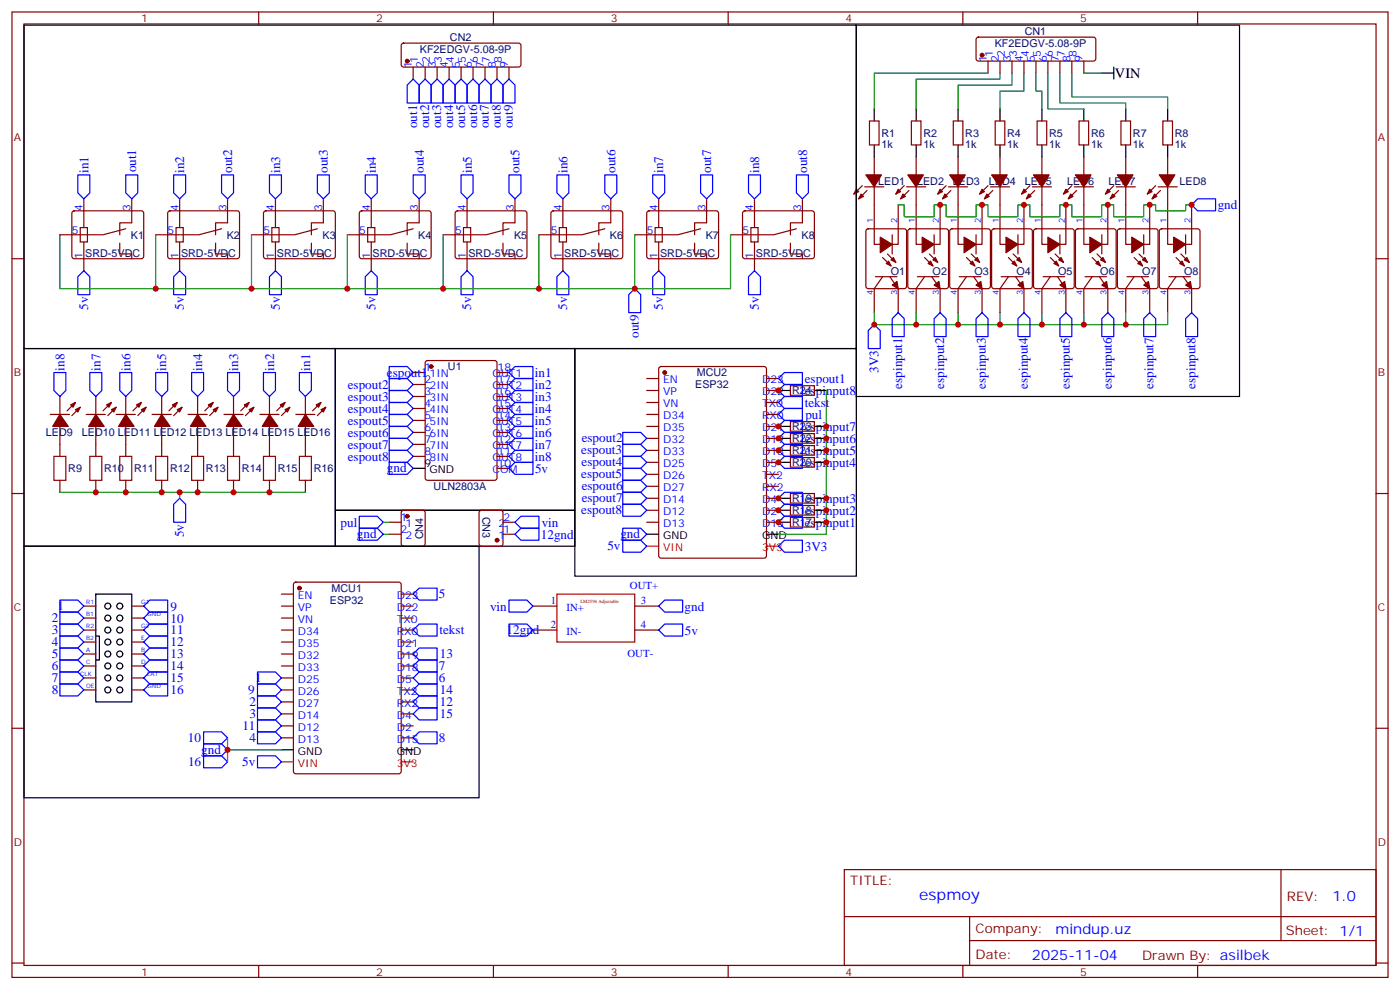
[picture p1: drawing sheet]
<svg xmlns="http://www.w3.org/2000/svg" width="412mm" height="292mm" viewBox="0 0 412 292" stroke-linecap="round" stroke-linejoin="round" font-family="sans-serif">
<g fill="none" stroke="#870000" stroke-width=".35">
<path d="M3.5 3.5h405.4v284.4h-405.4zM7.1 7.1h398.2v277.2h-398.2zM76.2 3.5v3.6M118.4 12.9l.5-.2h33.9l.5 .2 .2 .5v5.7l-.3 .4-.4 .3h-33.9l-.5-.3-.2-.4v-5.7zM121.7 19.8v3.5M125.2 19.8v3.5M128.8 19.8v3.5M132.3 19.8v3.5M135.8 19.8v3.5M139.3 19.8v3.5M142.9 19.8v3.5M145.3 3.5v3.6"/>
<path d="M146.4 19.8v3.5M149.9 19.8v3.5M214.5 3.5v3.6M283.6 3.5v3.6M287.7 11.1l.5-.2h33.9l.5 .2 .2 .5v5.7l-.2 .5-.5 .2h-33.9l-.5-.2-.2-.5v-5.7zM291 18v3.5M294.6 18v3.5M298.1 18v3.5M301.6 18v3.5M305.2 18v3.5M308.7 18v3.5M312.2 18v3.5"/>
<path d="M315.7 18v3.5M319.3 18v3.5M352.8 3.5v3.6M256.1 35.6h2.8v7.1h-2.8zM268.5 35.6h2.8v7.1h-2.8zM280.8 35.6h2.8v7.1h-2.8zM293.2 35.6h2.8v7.1h-2.8zM305.5 35.6h2.8v7.1h-2.8zM317.9 35.6h2.8v7.1h-2.8zM330.2 35.6h2.8v7.1h-2.8zM342.5 35.6h2.9v7.1h-2.9zM24.7 58.6v8.4"/>
<path d="M38.8 58.6v7h-3.5v3.5M52.9 58.6v8.4M67 58.6v7h-3.5v3.5M81.1 58.6v8.4M95.2 58.6v7h-3.5v3.5M109.4 58.6v8.4M123.5 58.6v7h-3.6v3.5M137.6 58.6v8.4M151.7 58.6v7h-3.5v3.5M165.8 58.6v8.4M179.9 58.6v7h-3.5v3.5M194 58.6v8.4"/>
<path d="M208.1 58.6v7h-3.5v3.5M222.2 58.6v8.4M236.4 58.6v7h-3.6v3.5M254 54.7l-2.5 2.5M254.7 55h5.6M255.4 56.1l-2.5 2.5M257.5 55v17h7.1v-11.7M257.5 46.2v5.3M266.3 54.7l-2.4 2.5M267.1 55h5.6M267.8 56.1l-2.5 2.5M269.9 55v17h7v-11.7"/>
<path d="M269.9 46.2v5.3M278.7 54.7l-2.5 2.5M279.4 55h5.6M280.1 56.1l-2.5 2.5M282.2 55v17h7.1v-11.7M282.2 46.2v5.3M291 54.7l-2.4 2.5M291.7 55h5.7M292.5 56.1l-2.5 2.5M294.6 55v17h7v-11.7M294.6 46.2v5.3M303.4 54.7l-2.5 2.5"/>
<path d="M304.1 55h5.6M304.8 56.1l-2.5 2.5M306.9 55v17h7.1v-11.7M306.9 46.2v5.3M315.7 54.7l-2.4 2.5M316.4 55h5.7M317.1 56.1l-2.4 2.5M319.3 55v17h7v-11.7M319.3 46.2v5.3M328.1 54.7l-2.5 2.5M328.8 55h5.6M329.5 56.1l-2.5 2.5"/>
<path d="M331.6 55v17h7.1v-11.7M331.6 46.2v5.3M340.4 54.7l-2.4 2.5M341.1 55h5.7M341.8 56.1l-2.4 2.5M344 55v17h7v-11.7M344 46.2v5.3M3.5 76.2h3.6M21.4 62.3l.5-.2h20l.4 .7v13l-.7 .4-20-.1-.4-.6v-12.7zM23.6 67h2.2v4.3h-2.2zM24.7 71.3v8.4M35.3 71.6v3.2h3.5v1.4"/>
<path d="M37 67.4l-6.7 1.7h-12.7M49.6 62.3l.5-.2h20l.5 .7-.1 13-.7 .4-20-.1-.4-.6v-12.7zM51.9 67h2.1v4.3h-2.1zM52.9 71.3v8.4M63.5 71.6v3.2h3.5v1.4M65.3 67.4l-6.7 1.7h-12.7M77.8 62.3l.5-.2h20l.5 .7-.1 13-.6 .4-20.1-.1-.4-.6v-12.7zM80.1 67h2.1v4.3h-2.1zM81.1 71.3v8.4M91.7 71.6v3.2h3.5v1.4M93.5 67.4l-6.7 1.7h-12.7M106.1 62.3l.4-.2h20.1l.4 .7-.1 13-.6 .4-20-.1-.5-.6v-12.7z"/>
<path d="M108.3 67h2.1v4.3h-2.1zM109.4 71.3v8.4M119.9 71.6v3.2h3.6v1.4M121.7 67.4l-6.7 1.7h-12.7M134.3 62.3l.5-.2h20l.4 .7v13l-.7 .4-20-.1-.4-.6v-12.7zM136.5 67h2.1v4.3h-2.1zM137.6 71.3v8.4M148.2 71.6v3.2h3.5v1.4M149.9 67.4l-6.7 1.7h-12.7M162.5 62.3l.5-.2h20l.4 .7v13l-.7 .4-20-.1-.4-.6v-12.7zM164.7 67h2.2v4.3h-2.2zM165.8 71.3v8.4"/>
<path d="M176.4 71.6v3.2h3.5v1.4M178.2 67.4l-6.8 1.7h-12.7M190.7 62.3l.5-.2h20l.5 .7-.1 13-.6 .4-20.1-.1-.4-.6v-12.7zM193 67h2.1v4.3h-2.1zM194 71.3v8.4M204.6 71.6v3.2h3.5v1.4M206.4 67.4l-6.7 1.7h-12.7M219 62.3l.4-.2h20.1l.4 .7-.1 13-.6 .4-20-.1-.5-.6v-12.7zM221.2 67h2.1v4.3h-2.1zM222.2 71.3v8.4M232.8 71.6v3.2h3.6v1.4M234.6 67.4l-6.7 1.7h-12.7"/>
<path d="M255.3 67.6l.5-.2h10.5l.7 .4 .1 16.5-.5 .7h-10.8l-.7-.4v-16.5zM260 75.8l2.5 2.5M261.4 74.8l2.5 2.5M262.8 69.1v5.7M267.6 67.6l.5-.2h10.6l.6 .4 .1 16.5-.5 .7h-10.8l-.6-.4-.1-16.5zM272.3 75.8l2.5 2.5M273.8 74.8l2.4 2.5M275.2 69.1v5.7M280 67.6l.5-.2h10.5l.7 .4v16.5l-.4 .7h-10.8l-.7-.4v-16.5zM284.7 75.8l2.5 2.5M286.1 74.8l2.5 2.5M287.5 69.1v5.7"/>
<path d="M292.3 67.6l.5-.2h10.6l.6 .4 .1 16.5-.5 .7h-10.8l-.6-.4-.1-16.5zM297 75.8l2.5 2.5M298.4 74.8l2.5 2.5M299.9 69.1v5.7M304.7 67.6l.5-.2h10.5l.7 .4v16.5l-.4 .7h-10.8l-.7-.4-.1-16.5zM309.4 75.8l2.5 2.5M310.8 74.8l2.5 2.5M312.2 69.1v5.7M317 67.6l.5-.2h10.6l.6 .4 .1 16.5-.5 .7h-10.8l-.7-.4v-16.5zM321.7 75.8l2.5 2.5M323.1 74.8l2.5 2.5M324.6 69.1v5.7"/>
<path d="M329.4 67.6l.4-.2h10.6l.7 .4v16.5l-.4 .7h-10.9l-.6-.4-.1-16.5zM334.1 75.8l2.4 2.5M335.5 74.8l2.5 2.5M336.9 69.1v5.7M341.7 67.6l.5-.2h10.6l.6 .4 .1 16.5-.5 .7h-10.8l-.7-.4v-16.5zM346.4 75.8l2.5 2.5M347.8 74.8l2.5 2.5M349.2 69.1v5.7M405.3 76.2h3.6M257.9 81.5h6.3M260 81.5l-2.5 3.5v7.1M262.1 81.5l2.5 3.5v7.1"/>
<path d="M270.2 81.5h6.4M272.3 81.5l-2.4 3.5v7.1M274.5 81.5l2.4 3.5v7.1M282.6 81.5h6.3M284.7 81.5l-2.5 3.5v7.1M286.8 81.5l2.5 3.5v7.1M294.9 81.5h6.4M297 81.5l-2.4 3.5v7.1M299.2 81.5l2.4 3.5v7.1M307.3 81.5h6.3M309.4 81.5l-2.5 3.5v7.1M311.5 81.5l2.5 3.5v7.1"/>
<path d="M319.6 81.5h6.4M321.7 81.5l-2.4 3.5v7.1M323.8 81.5l2.5 3.5v7.1M332 81.5h6.3M334.1 81.5l-2.5 3.5v7.1M336.2 81.5l2.5 3.5v7.1M344.3 81.5h6.4M346.4 81.5l-2.4 3.5v7.1M348.5 81.5l2.5 3.5v7.1M17.6 116.8v5.3M22.2 118.5l-2.4 2.5M23.6 119.9l-2.4 2.5"/>
<path d="M28.2 116.8v5.3M32.8 118.5l-2.5 2.5M34.2 119.9l-2.5 2.5M37 116.8v5.3M41.6 118.5l-2.4 2.5M43 119.9l-2.4 2.5M47.6 116.8v5.3M52.2 118.5l-2.5 2.5M53.6 119.9l-2.4 2.5M58.2 116.8v5.3M62.8 118.5l-2.5 2.5M64.2 119.9l-2.5 2.5"/>
<path d="M68.8 116.8v5.3M73.4 118.5l-2.5 2.5M74.8 119.9l-2.5 2.5M79.4 116.8v5.3M84 118.5l-2.5 2.5M85.4 119.9l-2.5 2.5M90 116.8v5.3M94.5 118.5l-2.4 2.5M96 119.9l-2.5 2.5M121.7 109.7h3.5M121.7 113.2h3.5M121.7 116.8h3.5"/>
<path d="M125.5 106.4l.4-.2h19.8l.6 .4 .1 34.2-.5 .6-20 .1-.6-.5-.1-34.1zM146.4 109.7h3.5M146.4 113.2h3.5M146.4 116.8h3.5M190.5 111.5h3.5M190.5 115h3.5M190.5 118.5h3.5M194.3 108.2l.4-.2h30.4l.6 .4 .1 55.3-.5 .6-30.6 .1-.6-.5-.1-55.2zM225.8 111.5h3.5M225.8 115h3.5M225.8 118.5h3.5M232.8 113.6h7.1v2.8h-7.1z"/>
<path d="M14.8 122.1h5.7M17.6 125.6v8.8M25.4 122.1h5.6M28.2 125.6v8.8M34.2 122.1h5.7M37 125.6v8.8M44.8 122.1h5.6M47.6 125.6v8.8M55.4 122.1h5.6M58.2 125.6v8.8M66 122.1h5.6M68.8 125.6v8.8"/>
<path d="M76.6 122.1h5.6M79.4 125.6v8.8M87.1 122.1h5.7M90 125.6v8.8M121.7 120.3h3.5M121.7 123.8h3.5M121.7 127.4h3.5M121.7 130.9h3.5M121.7 134.4h3.5M146.4 120.3h3.5M146.4 123.8h3.5M146.4 127.4h3.5"/>
<path d="M146.4 130.9h3.5M146.4 134.4h3.5M146.4 137.9h3.5M190.5 122.1h3.5M190.5 125.6h3.5M190.5 129.1h3.5M190.5 132.6h3.5M190.5 136.2h3.5M190.5 139.7h3.5M225.8 122.1h3.5M225.8 125.6h3.5M225.8 129.1h3.5"/>
<path d="M225.8 132.6h3.5M225.8 136.2h3.5M225.8 139.7h3.5M232.8 134.8h7.1v2.8h-7.1zM232.8 131.2h7.1v2.9h-7.1zM232.8 127.7h7.1v2.8h-7.1zM232.8 124.2h7.1v2.8h-7.1zM3.5 145.3h3.6M17.6 141.5v3.5M28.2 141.5v3.5M37 141.5v3.5M47.6 141.5v3.5"/>
<path d="M58.2 141.5v3.5M68.8 141.5v3.5M79.4 141.5v3.5M90 141.5v3.5M114.7 157.3h3.5M114.7 153.8h3.5M118.4 150.5l.5-.2h5.6l.7 .4v9.5l-.4 .6-5.9 .1-.7-.5v-9.4zM141.3 150.5l.5-.2h5.7l.6 .4 .1 9.5-.5 .6-5.9 .1-.6-.5-.1-9.4zM148.2 157.3h3.5M148.2 153.8h3.5M190.5 153.8h3.5M190.5 143.2h3.5"/>
<path d="M190.5 146.8h3.5M190.5 150.3h3.5M225.8 153.8h3.5M225.8 143.2h3.5M225.8 146.8h3.5M225.8 150.3h3.5M232.8 152.4h7.1v2.8h-7.1zM232.8 148.9h7.1v2.8h-7.1zM232.8 145.3h7.1v2.9h-7.1zM405.3 145.3h3.6M24.7 178.5h3.5M38.8 178.5h3.5"/>
<path d="M82.9 175h3.5M82.9 178.5h3.5M86.7 171.7l.4-.3h30.4l.6 .5 .1 55.3-.5 .6-30.6 .1-.6-.5-.1-55.2zM118.2 175h3.5M118.2 178.5h3.5M157 178.5h7M187 178.5h7M24.7 182h3.5M24.7 185.6h3.5M24.7 189.1h3.5M24.7 192.6h3.5M24.7 196.1h3.5"/>
<path d="M24.7 199.7h3.5M38.8 182h3.5M38.8 185.6h3.5M38.8 189.1h3.5M38.8 192.6h3.5M38.8 196.1h3.5M38.8 199.7h3.5M82.9 182h3.5M82.9 185.6h3.5M82.9 189.1h3.5M82.9 192.6h3.5M82.9 196.1h3.5"/>
<path d="M82.9 199.7h3.5M118.2 182h3.5M118.2 185.6h3.5M118.2 189.1h3.5M118.2 192.6h3.5M118.2 196.1h3.5M118.2 199.7h3.5M157 185.6h7M187 185.6h7M3.5 214.5h3.6M24.7 203.2h3.5M38.8 203.2h3.5"/>
<path d="M82.9 203.2h3.5M82.9 206.7h3.5M82.9 210.3h3.5M82.9 213.8h3.5M82.9 217.3h3.5M118.2 203.2h3.5M118.2 206.7h3.5M118.2 210.3h3.5M118.2 213.8h3.5M118.2 217.3h3.5M405.3 214.5h3.6M248.7 256.1h156.6v28.2h-156.6z"/>
<path d="M377.3 256.1v20.9M248.7 270h156.5M285.6 277h119.6M285.6 270v14.1M3.5 283.6h3.6M76.2 284.3v3.6M145.3 284.3v3.6M214.5 284.3v3.6M283.6 284.3v3.6M352.8 284.3v3.6M405.3 283.6h3.6"/>
</g>
<g fill="#870000" stroke="#870000" stroke-width=".35">
<path d="M90 122.1l2.4 3.5h-4.6z"/>
<path d="M94.5 120.7l1.5-.8-.8 1.5z"/>
<path d="M93.1 119.2l1.4-.7-.7 1.4z"/>
<path d="M79.4 122.1l2.4 3.5h-4.5z"/>
<path d="M84 120.7l1.4-.8-.7 1.5z"/>
<path d="M82.5 119.2l1.5-.7-.7 1.4z"/>
<path d="M68.8 122.1l2.5 3.5h-4.6z"/>
<path d="M73.4 120.7l1.4-.8-.7 1.5z"/>
<path d="M72 119.2l1.4-.7-.7 1.4z"/>
<path d="M58.2 122.1l2.5 3.5h-4.6z"/>
<path d="M62.8 120.7l1.4-.8-.7 1.5z"/>
<path d="M61.4 119.2l1.4-.7-.7 1.4z"/>
<path d="M47.6 122.1l2.5 3.5h-4.6z"/>
<path d="M52.2 120.7l1.4-.8-.7 1.5z"/>
<path d="M50.8 119.2l1.4-.7-.7 1.4z"/>
<path d="M37 122.1l2.5 3.5h-4.6z"/>
<path d="M41.6 120.7l1.4-.8-.7 1.5z"/>
<path d="M40.2 119.2l1.4-.7-.7 1.4z"/>
<path d="M28.2 122.1l2.5 3.5h-4.6z"/>
<path d="M32.8 120.7l1.4-.8-.7 1.5z"/>
<path d="M31.4 119.2l1.4-.7-.7 1.4z"/>
<path d="M17.6 122.1l2.5 3.5h-4.6z"/>
<path d="M22.2 120.7l1.4-.8-.7 1.5z"/>
<path d="M20.8 119.2l1.4-.7-.7 1.4z"/>
<path d="M262.8 84l1.4-1.1 .4 2.1z"/>
<path d="M262.5 76.6l.7-.8 .7 1.5z"/>
<path d="M261.1 77.6l.7-.7 .7 1.4z"/>
<path d="M259.3 69.9l3.5 2.1-3.5 2.4z"/>
<path d="M275.2 84l1.4-1.1 .3 2.1z"/>
<path d="M274.8 76.6l.7-.8 .7 1.5z"/>
<path d="M274.1 76.9l.7 1.4-1.4-.7z"/>
<path d="M271.6 69.9l3.6 2.1-3.6 2.4z"/>
<path d="M287.5 84l1.4-1.1 .4 2.1z"/>
<path d="M287.2 76.6l.7-.8 .7 1.5z"/>
<path d="M285.8 77.6l.7-.7 .7 1.4z"/>
<path d="M284 69.9l3.5 2.1-3.5 2.4z"/>
<path d="M299.9 84l1.4-1.1 .3 2.1z"/>
<path d="M300.2 75.8l.7 1.5-1.4-.7z"/>
<path d="M298.1 77.6l.7-.7 .7 1.4z"/>
<path d="M296.3 69.9l3.6 2.1-3.6 2.4z"/>
<path d="M312.2 84l1.4-1.1 .4 2.1z"/>
<path d="M311.9 76.6l.7-.8 .7 1.5z"/>
<path d="M310.4 77.6l.7-.7 .8 1.4z"/>
<path d="M308.7 69.9l3.5 2.1-3.5 2.4z"/>
<path d="M324.6 84l1.4-1.1 .3 2.1z"/>
<path d="M324.2 76.6l.7-.8 .7 1.5z"/>
<path d="M322.8 77.6l.7-.7 .7 1.4z"/>
<path d="M321 69.9l3.6 2.1-3.6 2.4z"/>
<path d="M336.9 84l1.4-1.1 .4 2.1z"/>
<path d="M336.5 76.6l.8-.8 .7 1.5z"/>
<path d="M335.1 77.6l.7-.7 .7 1.4z"/>
<path d="M333.4 69.9l3.5 2.1-3.5 2.4z"/>
<path d="M349.2 84l1.5-1.1 .3 2.1z"/>
<path d="M348.9 76.6l.7-.8 .7 1.5z"/>
<path d="M347.5 77.6l.7-.7 .7 1.4z"/>
<path d="M345.7 69.9l3.5 2.1-3.5 2.4z"/>
<path d="M255.1 51.5h4.5l-2.1 3.5z"/>
<path d="M252.2 55.7l.7 .7-1.4 .8z"/>
<path d="M253.6 57.2l.8 .7-1.5 .7z"/>
<path d="M329.1 51.5h4.6l-2.1 3.5z"/>
<path d="M326.3 55.7l.7 .7-1.4 .8z"/>
<path d="M327.7 57.2l.7 .7-1.4 .7z"/>
<path d="M316.8 51.5h4.6l-2.1 3.5z"/>
<path d="M314 55.7l.7 .7-1.4 .8z"/>
<path d="M315.4 57.2l.7 .7-1.4 .7z"/>
<path d="M304.4 51.5h4.6l-2.1 3.5z"/>
<path d="M301.6 55.7l.7 .7-1.4 .8z"/>
<path d="M303 57.2l.7 .7-1.4 .7z"/>
<path d="M292.1 51.5h4.6l-2.1 3.5z"/>
<path d="M289.3 55.7l.7 .7-1.4 .8z"/>
<path d="M290.7 57.2l.7 .7-1.4 .7z"/>
<path d="M279.8 51.5h4.5l-2.1 3.5z"/>
<path d="M276.9 55.7l.7 .7-1.4 .8z"/>
<path d="M278.3 57.2l.7 .7-1.4 .7z"/>
<path d="M267.4 51.5h4.6l-2.1 3.5z"/>
<path d="M264.6 55.7l.7 .7-1.4 .8z"/>
<path d="M266 57.2l.7 .7-1.4 .7z"/>
<path d="M341.5 51.5h4.6l-2.1 3.5z"/>
<path d="M338.7 55.7l.7 .7-1.4 .8z"/>
<path d="M340.1 57.2l.7 .7-1.4 .7z"/>
<circle cx="127" cy="107.9" r=".53"/>
<circle cx="119.9" cy="18" r=".53"/>
<circle cx="289.3" cy="16.2" r=".53"/>
<circle cx="146.4" cy="159.1" r=".53"/>
<circle cx="119.9" cy="152" r=".53"/>
<circle cx="88.2" cy="173.2" r=".53"/>
<circle cx="195.8" cy="109.7" r=".53"/>
</g>
<g fill="none" stroke="#000" stroke-width=".35">
<path d="M7.1 7.4h245.1v95.3h-245.1zM252.2 7.4h112.9v109.4h-112.9zM328.1 19.8v3.5M257.5 32.1v3.5M269.9 32.1v3.5M282.2 32.1v3.5M294.6 32.1v3.5M306.9 32.1v3.5M319.3 32.1v3.5M324.6 21.5h3.5M331.6 32.1v3.5M344 32.1v3.5"/>
<path d="M257.5 42.7v3.5M269.9 42.7v3.5M282.2 42.7v3.5M294.6 42.7v3.5M306.9 42.7v3.5M319.3 42.7v3.5M331.6 42.7v3.5M344 42.7v3.5M7.1 102.7h91.7v58.2h-91.7zM98.8 102.7h70.5v47.6h-70.5zM169.3 102.7h82.9v67h-82.9zM229.3 115h3.5"/>
<path d="M239.9 115h3.5M121.7 137.9h3.5M229.3 136.2h3.5M229.3 132.6h3.5M229.3 129.1h3.5M229.3 125.6h3.5M239.9 136.2h3.5M239.9 132.6h3.5M239.9 129.1h3.5M239.9 125.6h3.5M98.8 150.3h70.5v10.6h-70.5zM190.5 157.3h3.5"/>
<path d="M225.8 157.3h3.5M229.3 153.8h3.5M229.3 150.3h3.5M229.3 146.8h3.5M239.9 153.8h3.5M239.9 150.3h3.5M239.9 146.8h3.5M7.1 160.9h134v74h-134zM28.2 175h10.6v31.7h-10.6zM28.2 187.3h1.1v7.1h-1.1M82.9 220.8h3.5M118.2 220.8h3.5"/>
<circle cx="31.8" cy="178.5" r=".88"/>
<circle cx="35.3" cy="178.5" r=".88"/>
<circle cx="31.8" cy="192.6" r=".88"/>
<circle cx="31.8" cy="182" r=".88"/>
<circle cx="31.8" cy="185.6" r=".88"/>
<circle cx="31.8" cy="189.1" r=".88"/>
<circle cx="31.8" cy="196.1" r=".88"/>
<circle cx="31.8" cy="199.7" r=".88"/>
<circle cx="35.3" cy="182" r=".88"/>
<circle cx="35.3" cy="192.6" r=".88"/>
<circle cx="35.3" cy="196.1" r=".88"/>
<circle cx="35.3" cy="185.6" r=".88"/>
<circle cx="35.3" cy="189.1" r=".88"/>
<circle cx="35.3" cy="199.7" r=".88"/>
<circle cx="31.8" cy="203.2" r=".88"/>
<circle cx="35.3" cy="203.2" r=".88"/>
</g>
<g fill="none" stroke="#00f" stroke-width=".35">
<path d="M119.9 25l1.8-1.7 1.8 1.7v5.3h-3.6zM125.2 23.3l1.8 1.7v5.3h-3.5v-5.3zM127 25l1.8-1.7 1.7 1.7v5.3h-3.5zM130.5 25l1.8-1.7 1.8 1.7v5.3h-3.6zM134.1 25l1.7-1.7 1.8 1.7v5.3h-3.5zM137.6 25l1.7-1.7 1.8 1.7v5.3h-3.5zM141.1 25l1.8-1.7 1.7 1.7v5.3h-3.5zM144.6 25l1.8-1.7 1.8 1.7v5.3h-3.6zM148.2 25l1.7-1.7 1.8 1.7v5.3h-3.5zM22.9 51.5h3.6v5.3l-1.8 1.8-1.8-1.8zM37 51.5h3.6v5.3l-1.8 1.8-1.8-1.8zM51.2 51.5h3.5v5.3l-1.8 1.8-1.7-1.8z"/>
<path d="M65.3 51.5h3.5v5.3l-1.8 1.8-1.7-1.8zM79.4 51.5h3.5v5.3l-1.8 1.8-1.7-1.8zM93.5 51.5h3.5v5.3l-1.8 1.8-1.7-1.8zM107.6 51.5h3.5v5.3l-1.7 1.8-1.8-1.8zM121.7 51.5h3.5v5.3l-1.7 1.8-1.8-1.8zM135.8 51.5h3.5v5.3l-1.7 1.8-1.8-1.8zM149.9 51.5h3.6v5.3l-1.8 1.8-1.8-1.8zM164 51.5h3.6v5.3l-1.8 1.8-1.8-1.8zM178.2 51.5h3.5v5.3l-1.8 1.8-1.7-1.8zM192.3 51.5h3.5v5.3l-1.8 1.8-1.7-1.8zM206.4 51.5h3.5v5.3l-1.8 1.8-1.7-1.8zM220.5 51.5h3.5v5.3l-1.8 1.8-1.7-1.8z"/>
<path d="M234.6 51.5h3.5v5.3l-1.7 1.8-1.8-1.8zM24.7 79.7l1.8 1.8v5.3h-3.6v-5.3zM52.9 79.7l1.8 1.8v5.3h-3.5v-5.3zM81.1 79.7l1.8 1.8v5.3h-3.5v-5.3zM109.4 79.7l1.7 1.8v5.3h-3.5v-5.3zM137.6 79.7l1.7 1.8v5.3h-3.5v-5.3zM165.8 79.7l1.8 1.8v5.3h-3.6v-5.3zM222.2 79.7l1.8 1.8v5.3h-3.5v-5.3zM351 60.3l1.8-1.7h5.3v3.5h-5.3zM187 85l1.7 1.8v5.3h-3.5v-5.3zM192.3 81.5l1.7-1.8 1.8 1.8v5.3h-3.5zM255.8 97.4l1.7-1.8 1.8 1.8v5.3h-3.5z"/>
<path d="M264.6 92.1l1.7 1.7v5.3h-3.5v-5.3zM275.2 93.8l1.7-1.7 1.8 1.7v5.3h-3.5zM289.3 92.1l1.7 1.7v5.3h-3.5v-5.3zM299.9 93.8l1.7-1.7 1.8 1.7v5.3h-3.5zM314 92.1l1.7 1.7v5.3h-3.5v-5.3zM326.3 92.1l1.8 1.7v5.3h-3.5v-5.3zM338.7 92.1l1.7 1.7v5.3h-3.5v-5.3zM351 92.1l1.8 1.7v5.3h-3.6v-5.3zM15.9 109.7h3.5v5.3l-1.8 1.8-1.7-1.8zM26.5 109.7h3.5v5.3l-1.8 1.8-1.7-1.8zM35.3 109.7h3.5v5.3l-1.8 1.8-1.7-1.8zM45.9 109.7h3.5v5.3l-1.8 1.8-1.7-1.8z"/>
<path d="M56.4 109.7h3.6v5.3l-1.8 1.8-1.8-1.8zM67 109.7h3.6v5.3l-1.8 1.8-1.8-1.8zM77.6 109.7h3.5v5.3l-1.7 1.8-1.8-1.8zM88.2 109.7h3.5v5.3l-1.7 1.8-1.8-1.8zM114.7 108h5.2l1.8 1.7-1.8 1.8h-5.2zM114.7 111.5h5.2l1.8 1.7-1.8 1.8h-5.2zM114.7 115h5.2l1.8 1.8-1.8 1.7h-5.2zM114.7 118.5h5.2l1.8 1.8-1.8 1.8h-5.2zM149.9 109.7l1.8-1.7h5.3v3.5h-5.3zM149.9 113.2l1.8-1.7h5.3v3.5h-5.3zM149.9 116.8l1.8-1.8h5.3v3.5h-5.3zM229.3 111.5l1.8-1.8h5.3v3.5h-5.3z"/>
<path d="M229.3 115l1.8-1.8h5.3v3.6h-5.3zM229.3 118.5l1.8-1.7h5.3v3.5h-5.3zM114.7 122.1h5.2l1.8 1.7-1.8 1.8h-5.2zM114.7 125.6h5.2l1.8 1.8-1.8 1.7h-5.2zM114.7 129.1h5.2l1.8 1.8-1.8 1.7h-5.2zM114.7 132.6h5.2l1.8 1.8-1.8 1.8h-5.2zM114.7 136.2h5.2l1.8 1.7-1.8 1.8h-5.2zM149.9 120.3l1.8-1.8h5.3v3.6h-5.3zM149.9 123.8l1.8-1.7h5.3v3.5h-5.3zM149.9 127.4l1.8-1.8h5.3v3.5h-5.3zM149.9 130.9l1.8-1.8h5.3v3.5h-5.3zM149.9 134.4l1.8-1.8h5.3v3.6h-5.3z"/>
<path d="M149.9 137.9l1.8-1.7h5.3v3.5h-5.3zM183.4 127.4h5.3l1.8 1.7-1.8 1.8h-5.3zM183.4 130.9h5.3l1.8 1.7-1.8 1.8h-5.3zM183.4 134.4h5.3l1.8 1.8-1.8 1.7h-5.3zM183.4 137.9h5.3l1.8 1.8-1.8 1.8h-5.3zM229.3 136.2l1.8-1.8h5.3v3.5h-5.3zM229.3 132.6l1.8-1.7h5.3v3.5h-5.3zM229.3 129.1l1.8-1.7h5.3v3.5h-5.3zM229.3 125.6l1.8-1.8h5.3v3.6h-5.3zM229.3 122.1l1.8-1.8h5.3v3.5h-5.3zM52.9 146.8l1.8 1.7v5.3h-3.5v-5.3zM105.8 152h5.3l1.8 1.8-1.8 1.8h-5.3z"/>
<path d="M105.8 155.6h5.3l1.8 1.7-1.8 1.8h-5.3zM151.7 157.3l1.8-1.7h5.2v3.5h-5.2zM151.7 153.8l1.8-1.8h5.2v3.6h-5.2zM183.4 145h5.3l1.8 1.8-1.8 1.7h-5.3zM183.4 141.5h5.3l1.8 1.7-1.8 1.8h-5.3zM183.4 148.5h5.3l1.8 1.8-1.8 1.7h-5.3zM183.4 155.6h5.3l1.8 1.7-1.8 1.8h-5.3zM183.4 159.1h5.3l1.8 1.8-1.8 1.7h-5.3zM229.3 153.8l1.8-1.8h5.3v3.6h-5.3zM229.3 150.3l1.8-1.8h5.3v3.5h-5.3zM229.3 146.8l1.8-1.8h5.3v3.5h-5.3zM17.6 176.7h5.3l1.8 1.8-1.8 1.8h-5.3z"/>
<path d="M42.3 178.5l1.8-1.8h5.3v3.6h-5.3zM121.7 175l1.8-1.8h5.3v3.5h-5.3zM149.9 176.7h5.3l1.8 1.8-1.8 1.8h-5.3zM194 178.5l1.8-1.8h5.3v3.6h-5.3zM229.3 160.9l1.8-1.8h5.3v3.5h-5.3zM17.6 180.3h5.3l1.8 1.7-1.8 1.8h-5.3zM17.6 183.8h5.3l1.8 1.8-1.8 1.7h-5.3zM17.6 187.3h5.3l1.8 1.8-1.8 1.8h-5.3zM17.6 190.9h5.3l1.8 1.7-1.8 1.8h-5.3zM17.6 194.4h5.3l1.8 1.7-1.8 1.8h-5.3zM17.6 197.9h5.3l1.8 1.8-1.8 1.7h-5.3zM42.3 182l1.8-1.7h5.3v3.5h-5.3z"/>
<path d="M42.3 185.6l1.8-1.8h5.3v3.5h-5.3zM42.3 189.1l1.8-1.8h5.3v3.6h-5.3zM42.3 192.6l1.8-1.7h5.3v3.5h-5.3zM42.3 196.1l1.8-1.7h5.3v3.5h-5.3zM42.3 199.7l1.8-1.8h5.3v3.5h-5.3zM75.8 197.9h5.3l1.8 1.8-1.8 1.7h-5.3zM121.7 199.7l1.8-1.8h5.3v3.5h-5.3zM121.7 196.1l1.8-1.7h5.3v3.5h-5.3zM121.7 192.6l1.8-1.7h5.3v3.5h-5.3zM121.7 185.6l1.8-1.8h5.3v3.5h-5.3zM149.9 183.8h5.3l1.8 1.8-1.8 1.7h-5.3zM195.8 183.8h5.3v3.5h-5.3l-1.8-1.7z"/>
<path d="M17.6 201.4h5.3l1.8 1.8-1.8 1.8h-5.3zM42.3 203.2l1.8-1.8h5.3v3.6h-5.3zM60 215.5h5.3l1.7 1.8-1.7 1.8h-5.3zM60 219.1h5.3l1.7 1.7-1.7 1.8h-5.3zM75.8 205h5.3l1.8 1.7-1.8 1.8h-5.3zM75.8 208.5h5.3l1.8 1.8-1.8 1.7h-5.3zM75.8 215.5h5.3l1.8 1.8-1.8 1.8h-5.3zM75.8 201.4h5.3l1.8 1.8-1.8 1.8h-5.3zM75.8 212h5.3l1.8 1.8-1.8 1.7h-5.3zM121.7 217.3l1.8-1.8h5.3v3.6h-5.3zM121.7 206.7l1.8-1.7h5.3v3.5h-5.3zM121.7 203.2l1.8-1.8h5.3v3.6h-5.3z"/>
<path d="M121.7 210.3l1.8-1.8h5.3v3.5h-5.3zM60 222.6h5.3l1.7 1.8-1.7 1.7h-5.3zM75.8 222.6h5.3l1.8 1.8-1.8 1.7h-5.3z"/>
</g>
<g fill="none" stroke="#008700" stroke-width=".35">
<path d="M291 21.5h-33.5v10.6M294.6 21.5v1.8h-24.7v8.8M298.1 21.5v3.5h-15.9v7.1M301.6 21.5v5.3h-7v5.3M305.2 21.5v5.3h1.7v5.3M308.7 21.5v10.6h10.6M312.2 21.5v8.8h19.4v1.8M315.7 21.5v7.1h28.3v3.5M319.3 21.5h5.3M17.6 69.1v15.9h28.3v-15.9M74.1 69.1v15.9h-28.2M102.3 69.1v15.9h-28.2"/>
<path d="M130.5 69.1v15.9h-28.2M158.7 69.1v15.9M187 69.1v15.9h-56.5M215.2 69.1v15.9h-28.2M264.6 60.3h1.7v3.6h8.9v-3.6h3.5v3.6h8.8v-3.6h3.5v3.6h8.9v-3.6h3.5v3.6h8.8v-3.6h3.5v3.6h8.9v-3.6h3.5v3.6h8.8v-3.6h3.5v1.8h8.8v-1.8h1.8M257.5 92.1v3.5h12.4v-3.5M282.2 92.1v3.5h-12.3M294.6 92.1v3.5M306.9 92.1v3.5M319.3 92.1v3.5M331.6 92.1v3.5M344 92.1v3.5h-61.8"/>
<path d="M243.4 115v42.3h-14.1M17.6 145h72.4M52.9 145v1.8M112.9 153.8h1.8M112.9 157.3h1.8M67 217.3v3.5h15.9M67 220.8v3.6"/>
</g>
<path d="M15.9 134.4h3.5v7.1h-3.5zM26.5 134.4h3.5v7.1h-3.5zM35.3 134.4h3.5v7.1h-3.5zM45.9 134.4h3.5v7.1h-3.5zM56.4 134.4h3.6v7.1h-3.6zM67 134.4h3.6v7.1h-3.6zM77.6 134.4h3.5v7.1h-3.5zM88.2 134.4h3.5v7.1h-3.5zM164 175h23v14.1h-23z" fill="none" stroke="#a10000" stroke-width=".35"/>
<path d="M190.5 160.9h3.5M225.8 160.9h3.5M82.9 224.4h3.5M118.2 224.4h3.5" fill="none" stroke="#f00" stroke-width=".35"/>
<g fill="#c00">
<circle cx="45.9" cy="85" r=".88"/>
<circle cx="74.1" cy="85" r=".88"/>
<circle cx="102.3" cy="85" r=".88"/>
<circle cx="187" cy="85" r=".88"/>
<circle cx="130.5" cy="85" r=".88"/>
<circle cx="158.8" cy="85" r=".88"/>
<circle cx="79.4" cy="145" r=".88"/>
<circle cx="68.8" cy="145" r=".88"/>
<circle cx="58.2" cy="145" r=".88"/>
<circle cx="47.6" cy="145" r=".88"/>
<circle cx="37" cy="145" r=".88"/>
<circle cx="28.2" cy="145" r=".88"/>
<circle cx="52.9" cy="145" r=".88"/>
<circle cx="282.2" cy="95.6" r=".88"/>
<circle cx="331.6" cy="95.6" r=".88"/>
<circle cx="319.3" cy="95.6" r=".88"/>
<circle cx="306.9" cy="95.6" r=".88"/>
<circle cx="294.6" cy="95.6" r=".88"/>
<circle cx="269.9" cy="95.6" r=".88"/>
<circle cx="257.5" cy="95.6" r=".88"/>
<circle cx="338.7" cy="60.3" r=".88"/>
<circle cx="276.9" cy="60.3" r=".88"/>
<circle cx="289.3" cy="60.3" r=".88"/>
<circle cx="301.6" cy="60.3" r=".88"/>
<circle cx="314" cy="60.3" r=".88"/>
<circle cx="326.3" cy="60.3" r=".88"/>
<circle cx="351" cy="60.3" r=".88"/>
<circle cx="67" cy="220.8" r=".88"/>
<circle cx="243.4" cy="150.3" r=".88"/>
<circle cx="243.4" cy="146.8" r=".88"/>
<circle cx="243.4" cy="136.2" r=".88"/>
<circle cx="243.4" cy="132.6" r=".88"/>
<circle cx="243.4" cy="129.1" r=".88"/>
<circle cx="243.4" cy="125.6" r=".88"/>
<circle cx="243.4" cy="153.8" r=".88"/>
<circle cx="229.3" cy="153.8" r=".88"/>
<circle cx="229.3" cy="150.3" r=".88"/>
<circle cx="229.3" cy="146.8" r=".88"/>
<circle cx="229.3" cy="136.2" r=".88"/>
<circle cx="229.3" cy="132.6" r=".88"/>
<circle cx="229.3" cy="129.1" r=".88"/>
<circle cx="229.3" cy="125.6" r=".88"/>
<circle cx="229.3" cy="115" r=".88"/>
</g>
<text font-size="4.6" fill="#00f" x="270.8" y="265.1">espmoy</text>
<text font-size="4.2" x="328.4" y="22.9">VIN</text>
<g font-size="4.2" fill="#00f">
<text x="392.5" y="265.4">1.0</text>
<text x="310.9" y="274.9">mindup.uz</text>
<text x="304" y="282.7">2025-11-04</text>
</g>
<g font-size="3.9" fill="#00f">
<text x="122.9" y="37.7" transform="rotate(-90 122.9 37.7)">out1</text>
<text x="126.4" y="37.7" transform="rotate(-90 126.4 37.7)">out2</text>
<text x="129.9" y="37.7" transform="rotate(-90 129.9 37.7)">out3</text>
<text x="133.5" y="37.7" transform="rotate(-90 133.5 37.7)">out4</text>
<text x="137" y="37.7" transform="rotate(-90 137 37.7)">out5</text>
<text x="140.5" y="37.7" transform="rotate(-90 140.5 37.7)">out6</text>
<text x="144" y="37.7" transform="rotate(-90 144 37.7)">out7</text>
<text x="147.6" y="37.7" transform="rotate(-90 147.6 37.7)">out8</text>
<text x="151.1" y="37.7" transform="rotate(-90 151.1 37.7)">out9</text>
<text x="26.1" y="50.9" transform="rotate(-90 26.1 50.9)">in1</text>
<text x="40.1" y="50.8" transform="rotate(-90 40.1 50.8)">out1</text>
<text x="54.3" y="50.9" transform="rotate(-90 54.3 50.9)">in2</text>
<text x="68.4" y="50.9" transform="rotate(-90 68.4 50.9)">out2</text>
<text x="82.5" y="50.9" transform="rotate(-90 82.5 50.9)">in3</text>
<text x="96.6" y="50.9" transform="rotate(-90 96.6 50.9)">out3</text>
<text x="110.7" y="50.9" transform="rotate(-90 110.7 50.9)">in4</text>
<text x="124.8" y="50.9" transform="rotate(-90 124.8 50.9)">out4</text>
<text x="138.9" y="50.9" transform="rotate(-90 138.9 50.9)">in5</text>
<text x="153.1" y="50.9" transform="rotate(-90 153.1 50.9)">out5</text>
<text x="167.2" y="50.9" transform="rotate(-90 167.2 50.9)">in6</text>
<text x="181.3" y="50.9" transform="rotate(-90 181.3 50.9)">out6</text>
<text x="195.4" y="50.9" transform="rotate(-90 195.4 50.9)">in7</text>
<text x="209.5" y="50.9" transform="rotate(-90 209.5 50.9)">out7</text>
<text x="223.6" y="50.9" transform="rotate(-90 223.6 50.9)">in8</text>
<text x="237.7" y="50.9" transform="rotate(-90 237.7 50.9)">out8</text>
<text x="358.7" y="61.7">gnd</text>
<text x="26" y="91.3" transform="rotate(-90 26 91.3)">5v</text>
<text x="54.2" y="91.3" transform="rotate(-90 54.2 91.3)">5v</text>
<text x="82.4" y="91.3" transform="rotate(-90 82.4 91.3)">5v</text>
<text x="110.6" y="91.3" transform="rotate(-90 110.6 91.3)">5v</text>
<text x="138.8" y="91.3" transform="rotate(-90 138.8 91.3)">5v</text>
<text x="167.1" y="91.3" transform="rotate(-90 167.1 91.3)">5v</text>
<text x="195.3" y="91.3" transform="rotate(-90 195.3 91.3)">5v</text>
<text x="223.5" y="91.3" transform="rotate(-90 223.5 91.3)">5v</text>
<text x="188.1" y="99.5" transform="rotate(-90 188.1 99.5)">out9</text>
<text x="19" y="109.1" transform="rotate(-90 19 109.1)">in8</text>
<text x="29.6" y="109.1" transform="rotate(-90 29.6 109.1)">in7</text>
<text x="38.4" y="109.1" transform="rotate(-90 38.4 109.1)">in6</text>
<text x="49" y="109.1" transform="rotate(-90 49 109.1)">in5</text>
<text x="59.6" y="109.1" transform="rotate(-90 59.6 109.1)">in4</text>
<text x="70.1" y="109.1" transform="rotate(-90 70.1 109.1)">in3</text>
<text x="80.7" y="109.1" transform="rotate(-90 80.7 109.1)">in2</text>
<text x="91.3" y="109.1" transform="rotate(-90 91.3 109.1)">in1</text>
<text x="113.9" y="110.9">espout1</text>
<text x="157.6" y="111.1">in1</text>
<text x="237.1" y="112.8">espout1</text>
<text x="258.7" y="109.8" transform="rotate(-90 258.7 109.8)">3V3</text>
<text x="102.4" y="114.5">espout2</text>
<text x="102.4" y="118">espout3</text>
<text x="157.6" y="114.6">in2</text>
<text x="157.6" y="118.1">in3</text>
<text x="237.1" y="119.7">tekst</text>
<text x="237.1" y="116.4">espinput8</text>
<text x="265.8" y="114.5" transform="rotate(-90 265.8 114.5)">espinput1</text>
<text x="278.1" y="114.5" transform="rotate(-90 278.1 114.5)">espinput2</text>
<text x="290.4" y="114.5" transform="rotate(-90 290.4 114.5)">espinput3</text>
<text x="302.8" y="114.5" transform="rotate(-90 302.8 114.5)">espinput4</text>
<text x="315.1" y="114.5" transform="rotate(-90 315.1 114.5)">espinput5</text>
<text x="327.5" y="114.5" transform="rotate(-90 327.5 114.5)">espinput6</text>
<text x="339.8" y="114.5" transform="rotate(-90 339.8 114.5)">espinput7</text>
<text x="352.2" y="114.5" transform="rotate(-90 352.2 114.5)">espinput8</text>
<text x="102.4" y="121.6">espout4</text>
<text x="102.4" y="125.1">espout5</text>
<text x="157.6" y="121.7">in4</text>
<text x="157.6" y="125.2">in5</text>
<text x="237.2" y="123.3">pul</text>
<text x="102.4" y="128.6">espout6</text>
<text x="157.6" y="128.7">in6</text>
<text x="171.3" y="130.3">espout2</text>
<text x="237.1" y="130.5">espinput6</text>
<text x="237.1" y="127">espinput7</text>
<text x="102.4" y="132.1">espout7</text>
<text x="102.4" y="135.7">espout8</text>
<text x="157.6" y="132.2">in7</text>
<text x="157.6" y="135.8">in8</text>
<text x="171.2" y="133.9">espout3</text>
<text x="171.3" y="137.4">espout4</text>
<text x="237.1" y="137.6">espinput4</text>
<text x="237.1" y="134">espinput5</text>
<text x="113.9" y="139.1">gnd</text>
<text x="157.6" y="139.3">5v</text>
<text x="171.2" y="140.9">espout5</text>
<text x="171.3" y="148">espout7</text>
<text x="171.3" y="144.4">espout6</text>
<text x="237.1" y="148.1">espinput3</text>
<text x="100.3" y="155.1">pul</text>
<text x="159.6" y="155.1">vin</text>
<text x="171.2" y="151.5">espout8</text>
<text x="237.1" y="155.1">espinput1</text>
<text x="237.1" y="151.7">espinput2</text>
<text x="54.2" y="158.3" transform="rotate(-90 54.2 158.3)">5v</text>
<text x="105.1" y="158.6">gnd</text>
<text x="159.3" y="158.7">12gnd</text>
<text x="182.7" y="158.5">gnd</text>
<text x="178.9" y="162">5v</text>
<text x="237.1" y="162.2">3V3</text>
<text x="16.9" y="179.8">1</text>
<text x="50.2" y="179.8">9</text>
<text x="129.3" y="176.2">5</text>
<text x="144.4" y="179.9">vin</text>
<text x="201.7" y="179.9">gnd</text>
<text x="15.3" y="183.3">2</text>
<text x="50.2" y="183.3">10</text>
<text x="15.3" y="186.8">3</text>
<text x="15.3" y="190.4">4</text>
<text x="50.2" y="186.9">11</text>
<text x="50.2" y="190.4">12</text>
<text x="129.5" y="186.8">tekst</text>
<text x="149.2" y="186.8">12gnd</text>
<text x="201.7" y="186.9">5v</text>
<text x="15.3" y="193.9">5</text>
<text x="15.3" y="197.4">6</text>
<text x="50.2" y="193.9">13</text>
<text x="50.2" y="197.4">14</text>
<text x="129.3" y="197.3">7</text>
<text x="129.6" y="193.9">13</text>
<text x="15.3" y="200.9">7</text>
<text x="50.2" y="201">15</text>
<text x="75.1" y="200.9">1</text>
<text x="129.3" y="200.9">6</text>
<text x="15.3" y="204.5">8</text>
<text x="50.2" y="204.5">16</text>
<text x="73.1" y="204.4">9</text>
<text x="73.5" y="208">2</text>
<text x="129.6" y="208">12</text>
<text x="129.6" y="204.5">14</text>
<text x="71.4" y="214.9">11</text>
<text x="73.5" y="211.5">3</text>
<text x="129.6" y="211.6">15</text>
<text x="55.3" y="218.5">10</text>
<text x="73.5" y="218.6">4</text>
<text x="129.3" y="218.5">8</text>
<text x="55.4" y="225.5">16</text>
<text x="59.3" y="222">gnd</text>
<text x="71.3" y="225.5">5v</text>
</g>
<g font-size="3.9" fill="#800">
<text x="250.5" y="260.7">TITLE:</text>
<text x="379.1" y="265.4">REV:</text>
<text x="287.4" y="274.9">Company:</text>
<text x="378.7" y="275.5">Sheet: 1/1</text>
<text x="287.4" y="282.6">Date:</text>
<text x="336.4" y="282.7">Drawn By: asilbek</text>
</g>
<g font-size="3.2" fill="#800">
<text x="41.6" y="6.5">1</text>
<text x="110.8" y="6.5">2</text>
<text x="179.9" y="6.5">3</text>
<text x="249.1" y="6.5">4</text>
<text x="318.2" y="6.5">5</text>
<text x="4.1" y="41.6">A</text>
<text x="405.9" y="41.6">A</text>
<text x="4.1" y="110.8">B</text>
<text x="405.9" y="110.8">B</text>
<text x="4.1" y="179.9">C</text>
<text x="405.9" y="179.9">C</text>
<text x="4.1" y="249.1">D</text>
<text x="405.9" y="249.1">D</text>
<text x="41.6" y="287.3">1</text>
<text x="110.8" y="287.3">2</text>
<text x="179.9" y="287.3">3</text>
<text x="249.1" y="287.3">4</text>
<text x="318.2" y="287.3">5</text>
</g>
<g font-size="3.2" fill="#000080">
<text x="301.9" y="10.3">CN1</text>
<text x="123.7" y="15.6">KF2EDGV-5.08-9P</text>
<text x="132.5" y="12.1">CN2</text>
<text x="293" y="13.8">KF2EDGV-5.08-9P</text>
<text x="259.6" y="40.3">R1</text>
<text x="272" y="40.3">R2</text>
<text x="284.3" y="40.3">R3</text>
<text x="296.7" y="40.3">R4</text>
<text x="309" y="40.3">R5</text>
<text x="321.4" y="40.3">R6</text>
<text x="333.7" y="40.3">R7</text>
<text x="346.1" y="40.3">R8</text>
<text x="259.6" y="43.5">1k</text>
<text x="272" y="43.5">1k</text>
<text x="284.3" y="43.5">1k</text>
<text x="296.7" y="43.5">1k</text>
<text x="309" y="43.5">1k</text>
<text x="321.4" y="43.5">1k</text>
<text x="333.7" y="43.5">1k</text>
<text x="346.1" y="43.5">1k</text>
<text x="258.7" y="54.4">LED1</text>
<text x="270.1" y="54.4">LED2</text>
<text x="280.7" y="54.4">LED3</text>
<text x="291.3" y="54.4">LED4</text>
<text x="301.9" y="54.4">LED5</text>
<text x="314.4" y="54.4">LED6</text>
<text x="326.6" y="54.4">LED7</text>
<text x="347.5" y="54.4">LED8</text>
<text x="38.6" y="70.3">K1</text>
<text x="66.8" y="70.3">K2</text>
<text x="95" y="70.3">K3</text>
<text x="123.2" y="70.3">K4</text>
<text x="151.4" y="70.3">K5</text>
<text x="179.7" y="70.3">K6</text>
<text x="207.9" y="70.3">K7</text>
<text x="236.1" y="70.3">K8</text>
<text x="25.1" y="75.6">SRD-5VDC</text>
<text x="53.3" y="75.6">SRD-5VDC</text>
<text x="81.5" y="75.6">SRD-5VDC</text>
<text x="109.8" y="75.6">SRD-5VDC</text>
<text x="138" y="75.6">SRD-5VDC</text>
<text x="166.2" y="75.6">SRD-5VDC</text>
<text x="194.4" y="75.6">SRD-5VDC</text>
<text x="222.7" y="75.6">SRD-5VDC</text>
<text x="262.4" y="80.9">O1</text>
<text x="274.7" y="80.9">O2</text>
<text x="287.1" y="80.9">O3</text>
<text x="299.4" y="80.9">O4</text>
<text x="311.7" y="80.9">O5</text>
<text x="324.1" y="80.9">O6</text>
<text x="336.5" y="80.9">O7</text>
<text x="348.8" y="80.9">O8</text>
<text x="132" y="109.1">U1</text>
<text x="205.2" y="110.9">MCU2</text>
<text x="204.8" y="114.4">ESP32</text>
<text x="233.3" y="116.2">R24</text>
<text x="13.5" y="128.5">LED9</text>
<text x="24.1" y="128.5">LED10 LED11 LED12 LED13 LED14 LED15 LED16</text>
<text x="233.3" y="130.3">R22</text>
<text x="233.3" y="126.7">R23</text>
<text x="233.3" y="137.3">R20</text>
<text x="233.3" y="133.8">R21</text>
<text x="20.1" y="139.1">R9</text>
<text x="30.7" y="139.1">R10</text>
<text x="39.5" y="139.1">R11</text>
<text x="50.1" y="139.1">R12</text>
<text x="60.7" y="139.1">R13</text>
<text x="71.3" y="139.1">R14</text>
<text x="81.8" y="139.1">R15</text>
<text x="92.4" y="139.1">R16</text>
<text x="127.7" y="144.4">ULN2803A</text>
<text x="233.3" y="147.9">R19</text>
<text x="142.1" y="152.2" transform="rotate(90 142.1 152.2)">CN3</text>
<text x="233.3" y="155">R17</text>
<text x="233.3" y="151.4">R18</text>
<text x="124.6" y="158.9" transform="rotate(-90 124.6 158.9)">CN4</text>
<text x="97.2" y="177.9">ESP32</text>
<text x="97.6" y="174.4">MCU1</text>
</g>
<g font-size="3.2" fill="#00f">
<text x="292.5" y="16.7" transform="rotate(-90 292.5 16.7)">1</text>
<text x="296" y="16.7" transform="rotate(-90 296 16.7)">2</text>
<text x="299.5" y="16.7" transform="rotate(-90 299.5 16.7)">3</text>
<text x="303" y="16.7" transform="rotate(-90 303 16.7)">4</text>
<text x="306.6" y="16.7" transform="rotate(-90 306.6 16.7)">5</text>
<text x="310.1" y="16.7" transform="rotate(-90 310.1 16.7)">6</text>
<text x="313.6" y="16.7" transform="rotate(-90 313.6 16.7)">7</text>
<text x="317.1" y="16.7" transform="rotate(-90 317.1 16.7)">8</text>
<text x="121.4" y="19.9" transform="rotate(-90 121.4 19.9)">1</text>
<text x="123.1" y="18.5" transform="rotate(-90 123.1 18.5)">1</text>
<text x="124.9" y="19.9" transform="rotate(-90 124.9 19.9)">2</text>
<text x="126.6" y="18.5" transform="rotate(-90 126.6 18.5)">2</text>
<text x="128.4" y="19.9" transform="rotate(-90 128.4 19.9)">3</text>
<text x="130.2" y="18.5" transform="rotate(-90 130.2 18.5)">3</text>
<text x="131.9" y="19.9" transform="rotate(-90 131.9 19.9)">4</text>
<text x="133.7" y="18.5" transform="rotate(-90 133.7 18.5)">4</text>
<text x="135.5" y="19.9" transform="rotate(-90 135.5 19.9)">5</text>
<text x="137.2" y="18.5" transform="rotate(-90 137.2 18.5)">5</text>
<text x="139" y="19.9" transform="rotate(-90 139 19.9)">6</text>
<text x="140.8" y="18.5" transform="rotate(-90 140.8 18.5)">6</text>
<text x="142.5" y="19.9" transform="rotate(-90 142.5 19.9)">7</text>
<text x="144.3" y="18.5" transform="rotate(-90 144.3 18.5)">7</text>
<text x="146" y="19.9" transform="rotate(-90 146 19.9)">8</text>
<text x="147.8" y="18.5" transform="rotate(-90 147.8 18.5)">8</text>
<text x="149.6" y="19.9" transform="rotate(-90 149.6 19.9)">9</text>
<text x="290.7" y="18.2" transform="rotate(-90 290.7 18.2)">1</text>
<text x="294.2" y="18.2" transform="rotate(-90 294.2 18.2)">2</text>
<text x="297.7" y="18.2" transform="rotate(-90 297.7 18.2)">3</text>
<text x="301.3" y="18.2" transform="rotate(-90 301.3 18.2)">4</text>
<text x="304.8" y="18.2" transform="rotate(-90 304.8 18.2)">5</text>
<text x="308.3" y="18.2" transform="rotate(-90 308.3 18.2)">6</text>
<text x="311.9" y="18.2" transform="rotate(-90 311.9 18.2)">7</text>
<text x="315.4" y="18.2" transform="rotate(-90 315.4 18.2)">8</text>
<text x="318.9" y="18.2" transform="rotate(-90 318.9 18.2)">9</text>
<text x="24.3" y="62.1" transform="rotate(-90 24.3 62.1)">4</text>
<text x="38.5" y="62.1" transform="rotate(-90 38.5 62.1)">3</text>
<text x="52.6" y="62.1" transform="rotate(-90 52.6 62.1)">4</text>
<text x="66.7" y="62.1" transform="rotate(-90 66.7 62.1)">3</text>
<text x="80.8" y="62.1" transform="rotate(-90 80.8 62.1)">4</text>
<text x="94.9" y="62.1" transform="rotate(-90 94.9 62.1)">3</text>
<text x="109" y="62.1" transform="rotate(-90 109 62.1)">4</text>
<text x="123.1" y="62.1" transform="rotate(-90 123.1 62.1)">3</text>
<text x="137.2" y="62.1" transform="rotate(-90 137.2 62.1)">4</text>
<text x="151.3" y="62.1" transform="rotate(-90 151.3 62.1)">3</text>
<text x="165.5" y="62.1" transform="rotate(-90 165.5 62.1)">4</text>
<text x="179.6" y="62.1" transform="rotate(-90 179.6 62.1)">3</text>
<text x="193.7" y="62.1" transform="rotate(-90 193.7 62.1)">4</text>
<text x="207.8" y="62.1" transform="rotate(-90 207.8 62.1)">3</text>
<text x="221.9" y="62.1" transform="rotate(-90 221.9 62.1)">4</text>
<text x="236" y="62.1" transform="rotate(-90 236 62.1)">3</text>
<text x="21.2" y="68.8">5</text>
<text x="49.4" y="68.8">5</text>
<text x="77.6" y="68.8">5</text>
<text x="105.8" y="68.8">5</text>
<text x="134.1" y="68.8">5</text>
<text x="162.3" y="68.8">5</text>
<text x="190.5" y="68.8">5</text>
<text x="218.7" y="68.8">5</text>
<text x="24.3" y="76.2" transform="rotate(-90 24.3 76.2)">1</text>
<text x="52.6" y="76.2" transform="rotate(-90 52.6 76.2)">1</text>
<text x="80.8" y="76.2" transform="rotate(-90 80.8 76.2)">1</text>
<text x="109" y="76.2" transform="rotate(-90 109 76.2)">1</text>
<text x="137.2" y="76.2" transform="rotate(-90 137.2 76.2)">1</text>
<text x="165.5" y="76.2" transform="rotate(-90 165.5 76.2)">1</text>
<text x="193.7" y="76.2" transform="rotate(-90 193.7 76.2)">1</text>
<text x="221.9" y="76.2" transform="rotate(-90 221.9 76.2)">1</text>
<text x="125.1" y="109.4">1</text>
<text x="125.1" y="112.9">2</text>
<text x="126.5" y="111.1">1IN</text>
<text x="145.1" y="111.1">OUT1</text>
<text x="146.6" y="112.9">17</text>
<text x="146.6" y="109.4">18</text>
<text x="195.3" y="112.9">EN</text>
<text x="224.5" y="112.9">D23</text>
<text x="125.1" y="116.4">3</text>
<text x="125.1" y="119.9">4</text>
<text x="126.5" y="114.7">2IN</text>
<text x="126.5" y="118.2">3IN</text>
<text x="145.1" y="118.2">OUT3</text>
<text x="145.1" y="114.7">OUT2</text>
<text x="146.6" y="119.9">15</text>
<text x="146.6" y="116.4">16</text>
<text x="195.3" y="116.4">VP</text>
<text x="195.3" y="119.9">VN</text>
<text x="224.5" y="119.9">TX0</text>
<text x="224.5" y="116.4">D22</text>
<text x="125.1" y="123.5">5</text>
<text x="126.5" y="121.7">4IN</text>
<text x="126.5" y="125.2">5IN</text>
<text x="145.1" y="125.2">OUT5</text>
<text x="145.1" y="121.7">OUT4</text>
<text x="146.6" y="123.5">14</text>
<text x="195.3" y="123.5">D34</text>
<text x="224.5" y="123.5">RX0</text>
<text x="125.1" y="127">6</text>
<text x="125.1" y="130.5">7</text>
<text x="126.5" y="128.8">6IN</text>
<text x="145.1" y="128.8">OUT6</text>
<text x="146.6" y="130.5">12</text>
<text x="146.6" y="127">13</text>
<text x="195.3" y="127">D35</text>
<text x="195.3" y="130.5">D32</text>
<text x="224.5" y="130.5">D19</text>
<text x="224.5" y="127">D21</text>
<text x="125.1" y="134.1">8</text>
<text x="126.5" y="132.3">7IN</text>
<text x="126.5" y="135.8">8IN</text>
<text x="145.1" y="135.8">OUT8</text>
<text x="145.1" y="132.3">OUT7</text>
<text x="146.6" y="137.6">10</text>
<text x="146.6" y="134.1">11</text>
<text x="195.3" y="134.1">D33</text>
<text x="195.3" y="137.6">D25</text>
<text x="224.5" y="137.6">D5</text>
<text x="224.5" y="134.1">D18</text>
<text x="145.1" y="139.3">COM</text>
<text x="195.3" y="141.1">D26</text>
<text x="224.5" y="141.1">TX2</text>
<text x="195.3" y="144.6">D27</text>
<text x="195.3" y="148.2">D14</text>
<text x="224.5" y="148.2">D4</text>
<text x="224.5" y="144.6">RX2</text>
<text x="118" y="153.5">1</text>
<text x="119.5" y="155.2">1</text>
<text x="146.9" y="155.2">2</text>
<text x="148.3" y="153.5">2</text>
<text x="195.3" y="151.7">D12</text>
<text x="195.3" y="155.2">D13</text>
<text x="224.5" y="155.2">D15</text>
<text x="224.5" y="151.7">D2</text>
<text x="118" y="157">2</text>
<text x="119.5" y="158.8">2</text>
<text x="146.9" y="158.8">1</text>
<text x="148.3" y="157">1</text>
<text x="185.6" y="173.4">OUT+</text>
<text x="87.7" y="176.4">EN</text>
<text x="87.7" y="179.9">VP</text>
<text x="116.9" y="179.9">D22</text>
<text x="116.9" y="176.4">D23</text>
<text x="162.3" y="177.8">1</text>
<text x="188.7" y="177.8">3</text>
<text x="87.7" y="183.4">VN</text>
<text x="116.9" y="183.4">TX0</text>
<text x="162.3" y="184.9">2</text>
<text x="166.9" y="180.1">IN+</text>
<text x="188.7" y="184.9">4</text>
<text x="87.7" y="187">D34</text>
<text x="87.7" y="190.5">D35</text>
<text x="116.9" y="190.5">D21</text>
<text x="116.9" y="187">RX0</text>
<text x="166.9" y="187.1">IN-</text>
<text x="87.7" y="194">D32</text>
<text x="87.7" y="197.6">D33</text>
<text x="116.9" y="197.6">D18</text>
<text x="116.9" y="194">D19</text>
<text x="184.9" y="193.5">OUT-</text>
<text x="87.7" y="201.1">D25</text>
<text x="116.9" y="201.1">D5</text>
<text x="87.7" y="204.6">D26</text>
<text x="87.7" y="208.1">D27</text>
<text x="116.9" y="208.1">RX2</text>
<text x="116.9" y="204.6">TX2</text>
<text x="87.7" y="211.7">D14</text>
<text x="87.7" y="215.2">D12</text>
<text x="116.9" y="215.2">D2</text>
<text x="116.9" y="211.7">D4</text>
<text x="87.7" y="218.7">D13</text>
<text x="116.9" y="218.7">D15</text>
</g>
<g font-size="3.2">
<text x="125.1" y="137.6">9</text>
<text x="126.5" y="139.3">GND</text>
<text x="195.3" y="158.8">GND</text>
<text x="224.5" y="158.8">GND</text>
<text x="87.7" y="222.2">GND</text>
<text x="116.9" y="222.2">GND</text>
</g>
<g font-size="3.2" fill="#f00">
<text x="195.3" y="162.3">VIN</text>
<text x="224.5" y="162.3">3V3</text>
<text x="87.7" y="225.8">VIN</text>
<text x="116.9" y="225.8">3V3</text>
</g>
<g font-size="2.5" fill="#00f">
<text x="257.2" y="65.6" transform="rotate(-90 257.2 65.6)">1</text>
<text x="264.2" y="65.6" transform="rotate(-90 264.2 65.6)">2</text>
<text x="269.5" y="65.6" transform="rotate(-90 269.5 65.6)">1</text>
<text x="276.6" y="65.6" transform="rotate(-90 276.6 65.6)">2</text>
<text x="281.9" y="65.6" transform="rotate(-90 281.9 65.6)">1</text>
<text x="288.9" y="65.6" transform="rotate(-90 288.9 65.6)">2</text>
<text x="294.2" y="65.6" transform="rotate(-90 294.2 65.6)">1</text>
<text x="301.3" y="65.6" transform="rotate(-90 301.3 65.6)">2</text>
<text x="306.6" y="65.6" transform="rotate(-90 306.6 65.6)">1</text>
<text x="313.6" y="65.6" transform="rotate(-90 313.6 65.6)">2</text>
<text x="318.9" y="65.6" transform="rotate(-90 318.9 65.6)">1</text>
<text x="326" y="65.6" transform="rotate(-90 326 65.6)">2</text>
<text x="331.3" y="65.6" transform="rotate(-90 331.3 65.6)">1</text>
<text x="338.3" y="65.6" transform="rotate(-90 338.3 65.6)">2</text>
<text x="343.6" y="65.6" transform="rotate(-90 343.6 65.6)">1</text>
<text x="350.7" y="65.6" transform="rotate(-90 350.7 65.6)">2</text>
<text x="257.2" y="86.8" transform="rotate(-90 257.2 86.8)">4</text>
<text x="264.2" y="86.8" transform="rotate(-90 264.2 86.8)">3</text>
<text x="269.5" y="86.8" transform="rotate(-90 269.5 86.8)">4</text>
<text x="276.6" y="86.8" transform="rotate(-90 276.6 86.8)">3</text>
<text x="281.9" y="86.8" transform="rotate(-90 281.9 86.8)">4</text>
<text x="288.9" y="86.8" transform="rotate(-90 288.9 86.8)">3</text>
<text x="294.2" y="86.8" transform="rotate(-90 294.2 86.8)">4</text>
<text x="301.3" y="86.8" transform="rotate(-90 301.3 86.8)">3</text>
<text x="306.6" y="86.8" transform="rotate(-90 306.6 86.8)">4</text>
<text x="313.6" y="86.8" transform="rotate(-90 313.6 86.8)">3</text>
<text x="318.9" y="86.8" transform="rotate(-90 318.9 86.8)">4</text>
<text x="326" y="86.8" transform="rotate(-90 326 86.8)">3</text>
<text x="331.3" y="86.8" transform="rotate(-90 331.3 86.8)">4</text>
<text x="338.3" y="86.8" transform="rotate(-90 338.3 86.8)">3</text>
<text x="343.6" y="86.8" transform="rotate(-90 343.6 86.8)">4</text>
<text x="350.7" y="86.8" transform="rotate(-90 350.7 86.8)">3</text>
</g>
<g font-size="1.8" fill="#00f">
<text x="25.4" y="177.8">R1</text>
<text x="41.6" y="177.8">G1</text>
<text x="25.4" y="181.3">B1</text>
<text x="25.4" y="184.9">R2</text>
<text x="41.6" y="184.9">G2</text>
<text x="43.4" y="181.3">GND</text>
<text x="25.4" y="188.4">B2</text>
<text x="25.4" y="191.9">A</text>
<text x="41.6" y="191.9">B</text>
<text x="41.6" y="188.4">E</text>
<text x="25.4" y="195.4">C</text>
<text x="41.6" y="195.4">D</text>
<text x="23.6" y="199">CLK</text>
<text x="25.4" y="202.5">OE</text>
<text x="43.4" y="202.5">GND</text>
<text x="43.4" y="199">LAT</text>
</g>
<text font-size="1.4" fill="#840000" x="171" y="177.5">LM2596 Adjustable</text>
</svg>
